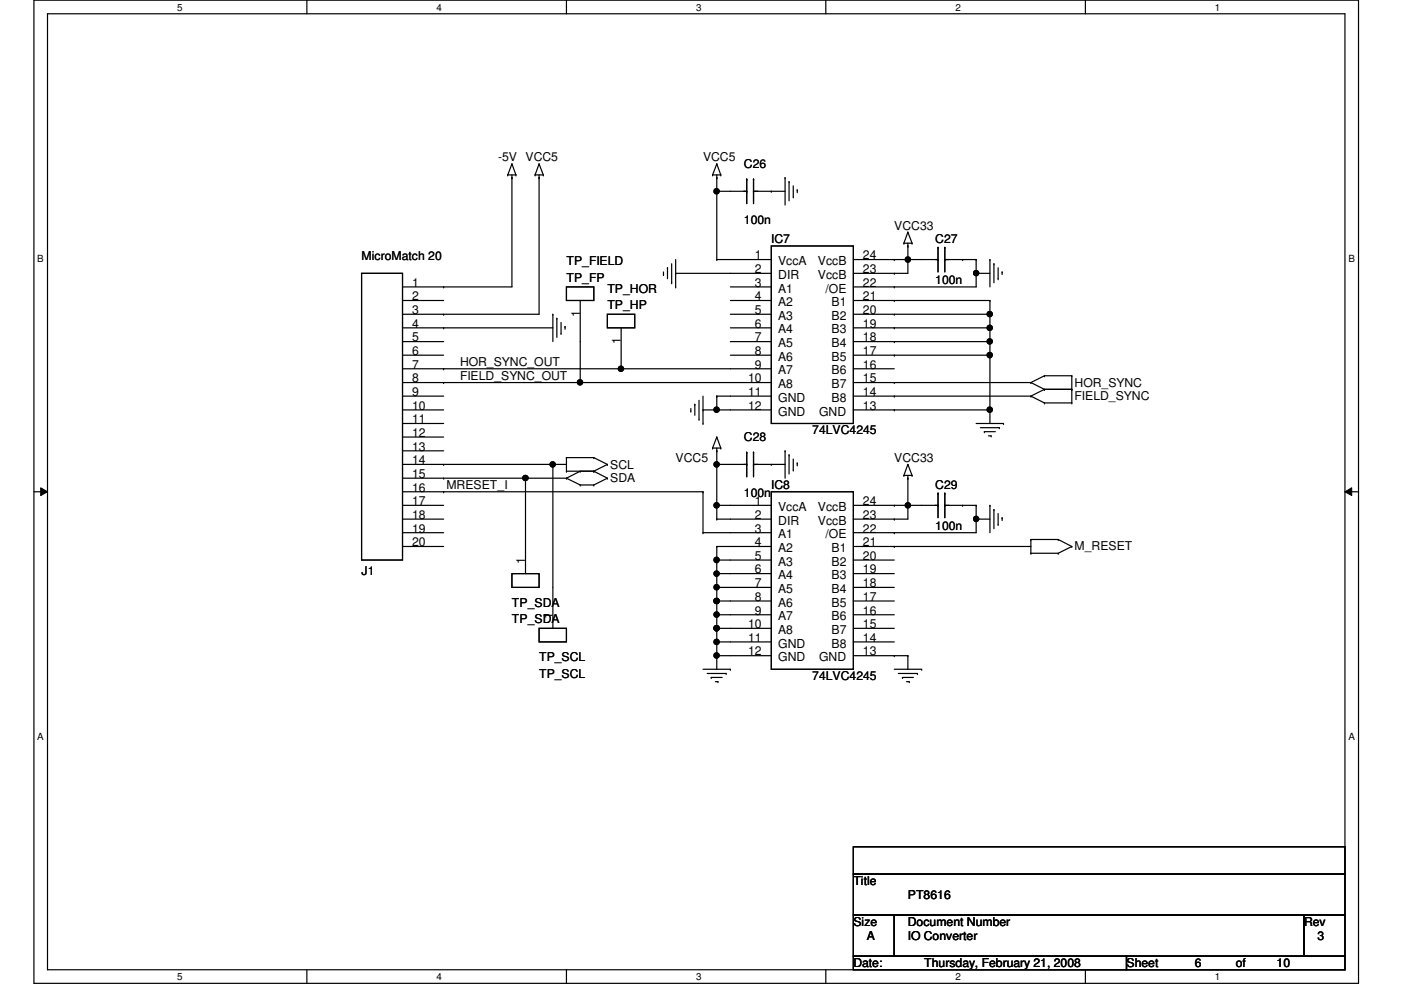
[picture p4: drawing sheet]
<svg xmlns="http://www.w3.org/2000/svg" width="297mm" height="210mm" viewBox="0 0 297 210" stroke-linecap="round" stroke-linejoin="round" font-family="sans-serif">
<path d="M7.2 0h280.8v208.5h-280.8zM10.1 2.9h275.1v202.7h-275.1z" fill="none" stroke="#000" stroke-width=".25"/>
<g fill="#fff">
<path d="M37.5 .3h1.2v2.4h-1.2z"/>
<path d="M37.5 205.9h1.2v2.3h-1.2z"/>
</g>
<path d="M65.1 0v2.9M65.1 205.6v2.9" fill="none" stroke="#000" stroke-width=".25"/>
<g fill="#fff">
<path d="M92.5 .3h1.2v2.4h-1.2z"/>
<path d="M92.5 205.9h1.2v2.3h-1.2z"/>
</g>
<path d="M120.1 0v2.9M120.1 205.6v2.9" fill="none" stroke="#000" stroke-width=".25"/>
<g fill="#fff">
<path d="M147.6 .3h1.1v2.4h-1.1z"/>
<path d="M147.6 205.9h1.1v2.3h-1.1z"/>
</g>
<path d="M175.1 0v2.9M175.1 205.6v2.9" fill="none" stroke="#000" stroke-width=".25"/>
<g fill="#fff">
<path d="M202.6 .3h1.1v2.4h-1.1z"/>
<path d="M202.6 205.9h1.1v2.3h-1.1z"/>
</g>
<path d="M230.1 0v2.9M230.1 205.6v2.9" fill="none" stroke="#000" stroke-width=".25"/>
<g fill="#fff">
<path d="M257.6 .3h1.1v2.4h-1.1z"/>
<path d="M257.6 205.9h1.1v2.3h-1.1z"/>
<path d="M7.9 53.6h1.4v2.3h-1.4z"/>
<path d="M285.9 53.6h1.3v2.3h-1.3z"/>
<path d="M7.9 154.9h1.4v2.4h-1.4z"/>
<path d="M285.9 154.9h1.3v2.4h-1.3z"/>
</g>
<g fill="none" stroke="#000" stroke-width=".25">
<path d="M107.6 37.1h.1M107.6 37.1h1.8M108.5 37.7h.1M108.5 34.8h.1M108.5 37.1v23.7h-23.2M108.5 34.8l-.9 2.3M108.5 34.8l.9 2.3M109.4 37.1h.1M113.4 37.1h.1M113.4 37.1h1.8M114.3 37.7h.1M114.3 34.8h.1"/>
<path d="M114.3 37.1v29.5h-29M114.3 34.8l-.9 2.3M114.3 34.8l.9 2.3M115.2 37.1h.1M151.1 37.1h.1M151.1 37.1h1.7M152 37.7h.1M152 34.8h.1M152 37.1v17.9M152 34.8l-.9 2.3M152 34.8l.8 2.3M152.8 37.1h.1"/>
<path d="M158.3 38h.1M158.3 38v5.2M159.8 38h.1M159.8 38v5.2M166.5 37.7h.1M166.5 37.7v5.8M167.3 38.5h.1M167.3 38.5v4.1M168.2 39.4v2.3M76.7 58h8.6v60.7h-8.6zM140.7 58.2h.1M140.7 57.7v.5"/>
<path d="M141.5 56.8h.1M141.5 56.8v2.3M142.4 59.9h.1M142.4 55.9v4M143.3 58h.1M143.3 58h20.2M143.3 55v5.8M152 40.6h.1M152 55h.1M152 55h11.5M152 40.6h6.3M158.3 40.6h.1"/>
<path d="M159.8 40.6h.1M159.8 40.6h6.7M163.5 52.2h17.4v37.6h-17.4zM163.5 40.6h.1M168.2 41.7h.1M169 40.3h.1M169 40.3v.6M180.9 55h18M189.6 55h.1M189.6 58h.1M191.6 51.6h.1M191.6 51.6h1.8"/>
<path d="M192.5 55h.1M192.5 52.2h.1M192.5 49.2h.1M192.5 51.6v6.4h-11.6M192.5 49.2l-.9 2.4M192.5 49.2l.9 2.4M193.4 51.6h.1M198.9 55h.1M198.9 52.5h.1M198.9 52.5v5.2M200.3 52.5h.1M200.3 55h.1"/>
<path d="M200.3 55h6.7M200.3 52.5v5.2M204.1 55h.1M207 58h.1M207 55h.1M207 55v5.8h-26.1M207 58h2.9M209.9 55h.1M209.9 55v5.8M210.7 55.9h.1M210.7 55.9v4M211.6 59.1h.1"/>
<path d="M211.6 56.8v2.3M212.5 57.7h.1M212.5 57.7v.5M85.3 63.7h8.8M85.3 72.4h8.8M85.3 75.3h8.8M85.3 69.5h31.9M85.3 78.2h78.2M94.1 60.8h.1M94.1 69.5h.1M94.1 66.6h.1M94.1 78.2h.1"/>
<path d="M117.2 66.6h.1M117.2 66.6v5.8M118.1 67.5h.1M118.1 67.5v4M119 70.7h.1M119 68.4v2.3M119.8 69.2h.1M119.8 69.2v.6M120.1 60.8h5.8v2.9h-5.8zM123 63.7v17.4M128.8 66.6h5.8v2.9h-5.8zM131.7 78.2h.1"/>
<path d="M131.7 69.5v8.7M143.3 60.8h.1M154.9 63.7h8.6M154.9 72.4h8.6M154.9 66.6h8.6M154.9 75.3h8.6M154.9 69.5h8.6M154.9 60.8h8.6M180.9 63.7h29M180.9 72.4h29M180.9 66.6h29M180.9 75.3h29"/>
<path d="M180.9 69.5h29M180.9 78.2h8.7M189.6 63.7h.1M189.6 72.4h.1M189.6 66.6h.1M189.6 75.3h.1M189.6 69.5h.1M189.6 60.8h.1M209.9 72.4h.1M209.9 63.7h.1M209.9 66.6h.1M209.9 69.5h.1"/>
<path d="M209.9 75.3h.1M209.9 63.7v26.1M221.4 79.7h.1M221.4 79.7l-2.8 1.4M221.4 79.7h5.8M227.2 79.7h.1M227.2 79.7v5.7M85.3 84h8.8M85.3 86.9h8.8M85.3 98.5h34.8M85.3 81.1h78.2M85.3 89.8h8.8"/>
<path d="M85.3 92.7h8.8M85.3 95.6h8.8M94.1 81.1h.1M94.1 98.5h.1M117.2 98.5h.1M117.2 98.5v34.7M120.1 99.9h.1M120.1 97h.1M120.1 99.9h5.8M120.1 97h5.8M120.1 97v2.9M123 81.1h.1"/>
<path d="M123 99.9h.1M123 99.9l-2.9 1.5M125.9 99.9h.1M125.9 97h.1M125.9 99.9l2.9 1.5M125.9 97l2.9 1.5M128.8 98.5h.1M128.8 98.5l-2.9 1.4M146.5 87.2h.1M146.5 86.6v.6M147.3 85.7h.1M147.3 85.7v2.4"/>
<path d="M148.2 88.9h.1M148.2 84.9v4M149.1 86.9h.1M149.1 89.8h.1M149.1 86.9h14.4M149.1 84v5.8M151.1 95h.1M151.1 95h1.7M152 86.9h.1M152 84h.1M152 98.5h.1M152 95.6h.1"/>
<path d="M152 92.7h.1M152 84v2.9M152 95v15.1M152 84h11.5M152 98.5h6.3M152 92.7l-.9 2.3M152 92.7l.8 2.3M152.8 95h.1M158.3 98.5h.1M158.3 95.9h.1M158.3 95.9v5.2M159.8 95.9h.1"/>
<path d="M159.8 98.5h.1M159.8 98.5h6.7M159.8 95.9v5.2M163.5 98.5h.1M166.5 95.6h.1M166.5 95.6v5.8M167.3 96.4h.1M167.3 96.4v4.1M168.2 99.7h.1M168.2 97.3v2.4M169 98.2h.1M169 98.2v.6"/>
<path d="M180.9 84h37.7M180.9 86.9h29M180.9 81.1h37.7M189.6 84h.1M189.6 86.9h.1M189.6 81.1h.1M192.5 98.5h.1M192.5 98.5l-.9 2.3M192.5 98.5l.9 2.3M207 89.8h5.8M207.9 90.7h4M208.7 91.5h.1"/>
<path d="M208.7 91.5h2.3M209.6 92.4h.5M209.9 86.9h.1M210.1 92.4h.1M211.9 90.7h.1M212.8 89.8h.1M218.6 81.1h.1M218.6 84h.1M218.6 81.1l2.8 1.4M218.6 84l2.8 1.4M221.4 82.5h.1M221.4 85.4h.1"/>
<path d="M221.4 82.5h5.8M221.4 82.5l-2.8 1.5M221.4 85.4h5.8M227.2 82.5h.1M227.2 85.4h.1M7.2 104.3h2.9M85.3 104.3h63.8M85.3 110.1h8.8M85.3 101.4h34.8M85.3 112.9h8.8M85.3 115.9h8.8M85.3 107.1h8.8"/>
<path d="M94.1 104.3h.1M94.1 101.4h.1M111.4 101.4h.1M111.4 101.4v20.2M120.1 101.4h.1M120.1 101.4l2.9 1.4M123 102.8h.1M123 102.8h2.9M125.9 102.8h.1M128.8 101.4h.1M128.8 101.4l-2.9 1.4M149.1 104.3h.1"/>
<path d="M149.1 112.9h.1M149.1 104.3v8.6M149.1 112.9h14.4M152 107.1h.1M152 118.7h.1M152 110.1h.1M152 115.9h.1M152 115.9v26M152 118.7h11.5M152 110.1h11.5M152 115.9h11.5M152 107.1h11.5"/>
<path d="M163.5 104.3h17.4v37.6h-17.4zM180.9 118.7h8.7M180.9 115.9h37.7M180.9 107.1h18M189.6 115.9h.1M189.6 107.1h.1M189.6 110.1h.1M189.6 112.9h.1M191.6 100.8h.1M191.6 100.8h1.8M192.5 101.4h.1M192.5 107.1h.1"/>
<path d="M192.5 100.8v9.3h-11.6M193.4 100.8h.1M198.9 107.1h.1M198.9 104.6h.1M198.9 104.6v5.2M200.3 104.6h.1M200.3 107.1h.1M200.3 107.1h6.7M200.3 104.6v5.2M204.1 107.1h.1M207 110.1h.1M207 107.1h.1"/>
<path d="M207 107.1v5.8h-26.1M207 110.1h2.9M209.9 107.1h.1M209.9 107.1v5.8M210.7 108h.1M210.7 108v4.1M211.6 111.2h.1M211.6 108.9v2.3M212.5 109.8h.1M212.5 109.8v.6M218.6 117.3h.1M218.6 114.4h.1"/>
<path d="M218.6 114.4h5.8M218.6 117.3h5.8M218.6 114.4v2.9M224.4 114.4h.1M224.4 117.3h.1M224.4 114.4l2.8 1.5M227.2 115.9h.1M227.2 115.9l-2.8 1.4M285.2 104.3h2.8M108.5 121.6h5.8v2.9h-5.8zM114.3 133.2h5.8v2.9h-5.8zM152 121.6h.1"/>
<path d="M152 139h.1M152 136.1h.1M152 124.5h.1M152 127.4h.1M152 130.3h.1M152 133.2h.1M152 121.6h11.5M152 139h11.5M152 136.1h11.5M152 124.5h11.5M152 127.4h11.5M152 130.3h11.5"/>
<path d="M152 133.2h11.5M180.9 121.6h8.7M180.9 139h11.6M180.9 136.1h8.7M180.9 124.5h8.7M180.9 127.4h8.7M180.9 130.3h8.7M180.9 133.2h8.7M189.6 139h.1M192.5 139h.1M192.5 139v2.9M149.1 141.9h5.8"/>
<path d="M149.9 142.8h4.1M150.8 143.6h.1M150.8 143.6h2.3M151.7 144.5h.5M152.2 144.5h.1M154 142.8h.1M154.9 141.9h.1M189.6 141.9h5.8M190.5 142.8h4M191.3 143.6h.1M191.3 143.6h2.4M192.2 144.5h.6"/>
<path d="M192.8 144.5h.1M194.5 142.8h.1M195.4 141.9h.1M180.9 179.5h104.3v5.8h-104.3zM180.9 185.3h104.3v8.7h-104.3zM180.9 194h8.7v8.7h-8.7zM189.6 194h86.9v8.7h-86.9zM276.5 194h8.7v8.7h-8.7zM180.9 202.7h57.9v2.9h-57.9zM238.8 202.7h46.4v2.9h-46.4z"/>
<circle cx="151.9" cy="40.6" r=".56"/>
<circle cx="192.5" cy="55" r=".56"/>
<circle cx="207" cy="57.9" r=".56"/>
<circle cx="131.6" cy="78.2" r=".56"/>
<circle cx="209.8" cy="75.3" r=".56"/>
<circle cx="209.8" cy="72.4" r=".56"/>
<circle cx="209.8" cy="66.6" r=".56"/>
<circle cx="209.8" cy="69.5" r=".56"/>
<circle cx="117.2" cy="98.5" r=".56"/>
<circle cx="123" cy="81.1" r=".56"/>
<circle cx="151.9" cy="86.9" r=".56"/>
<circle cx="151.9" cy="98.5" r=".56"/>
<circle cx="209.8" cy="86.9" r=".56"/>
<circle cx="111.4" cy="101.4" r=".56"/>
<circle cx="151.9" cy="118.7" r=".56"/>
<circle cx="151.9" cy="107.1" r=".56"/>
<circle cx="192.5" cy="107.1" r=".56"/>
<circle cx="207" cy="110" r=".56"/>
<circle cx="151.9" cy="133.2" r=".56"/>
<circle cx="151.9" cy="121.6" r=".56"/>
<circle cx="151.9" cy="130.3" r=".56"/>
<circle cx="151.9" cy="124.5" r=".56"/>
<circle cx="151.9" cy="136.1" r=".56"/>
<circle cx="151.9" cy="127.4" r=".56"/>
<circle cx="151.9" cy="139" r=".56"/>
</g>
<g fill="#000">
<path d="M8.6 103.4l1.5 .9-1.5 .8zM285.2 104.3l1.4-.9v1.7z"/>
<circle cx="151.9" cy="40.6" r=".56"/>
<circle cx="192.5" cy="55" r=".56"/>
<circle cx="207" cy="57.9" r=".56"/>
<circle cx="131.6" cy="78.2" r=".56"/>
<circle cx="209.8" cy="75.3" r=".56"/>
<circle cx="209.8" cy="72.4" r=".56"/>
<circle cx="209.8" cy="66.6" r=".56"/>
<circle cx="209.8" cy="69.5" r=".56"/>
<circle cx="117.2" cy="98.5" r=".56"/>
<circle cx="123" cy="81.1" r=".56"/>
<circle cx="151.9" cy="86.9" r=".56"/>
<circle cx="151.9" cy="98.5" r=".56"/>
<circle cx="209.8" cy="86.9" r=".56"/>
<circle cx="111.4" cy="101.4" r=".56"/>
<circle cx="151.9" cy="118.7" r=".56"/>
<circle cx="151.9" cy="107.1" r=".56"/>
<circle cx="192.5" cy="107.1" r=".56"/>
<circle cx="207" cy="110" r=".56"/>
<circle cx="151.9" cy="133.2" r=".56"/>
<circle cx="151.9" cy="121.6" r=".56"/>
<circle cx="151.9" cy="130.3" r=".56"/>
<circle cx="151.9" cy="124.5" r=".56"/>
<circle cx="151.9" cy="136.1" r=".56"/>
<circle cx="151.9" cy="127.4" r=".56"/>
<circle cx="151.9" cy="139" r=".56"/>
</g>
<path d="M8.6 103.4l1.5 .9-1.5 .8zM285.2 104.3l1.4-.9v1.7z" fill="none" stroke="#000" stroke-width=".21"/>
<g font-size="2.6">
<text x="105.6" y="34.2">-5V VCC5</text>
<text x="149.1" y="34.2">VCC5</text>
<text x="157.7" y="35.6">C26</text>
<text x="157.7" y="47.5">100n</text>
<text x="163.5" y="51.6">IC7</text>
<text x="189.6" y="48.7">VCC33</text>
<text x="198.3" y="51.6">C27</text>
<text x="76.7" y="55">MicroMatch 20</text>
<text x="120.1" y="56.2">TP_FIELD</text>
<text x="120.1" y="59.7">TP_FP</text>
<text x="160.1" y="55">1</text>
<text x="160.1" y="57.9">2</text>
<text x="165" y="56.2">VccA</text>
<text x="165" y="59.1">DIR</text>
<text x="173.4" y="59.1">VccB</text>
<text x="173.4" y="56.2">VccB</text>
<text x="183" y="57.9">23</text>
<text x="183" y="55">24</text>
<text x="87.4" y="60.8">1</text>
<text x="87.4" y="63.7">2</text>
<text x="128.8" y="62">TP_HOR</text>
<text x="128.8" y="65.5">TP_HP</text>
<text x="160.1" y="60.8">3</text>
<text x="160.1" y="63.7">4</text>
<text x="165" y="62">A1</text>
<text x="165" y="64.9">A2</text>
<text x="175" y="62">/OE</text>
<text x="176.3" y="64.9">B1</text>
<text x="183" y="63.7">21</text>
<text x="183" y="60.8">22</text>
<text x="198.3" y="60.3">100n</text>
<text x="87.4" y="66.6">3</text>
<text x="87.4" y="69.5">4</text>
<text x="123" y="67.2" transform="rotate(-90 123 67.2)">1</text>
<text x="160.1" y="66.6">5</text>
<text x="160.1" y="69.5">6</text>
<text x="165" y="67.8">A3</text>
<text x="165" y="70.7">A4</text>
<text x="176.3" y="70.7">B3</text>
<text x="176.3" y="67.8">B2</text>
<text x="183" y="69.5">19</text>
<text x="183" y="66.6">20</text>
<text x="87.4" y="72.4">5</text>
<text x="87.4" y="75.3">6</text>
<text x="97.5" y="77.6">HOR_SYNC_OUT</text>
<text x="131.7" y="73" transform="rotate(-90 131.7 73)">1</text>
<text x="160.1" y="72.4">7</text>
<text x="160.1" y="75.3">8</text>
<text x="165" y="73.6">A5</text>
<text x="165" y="76.5">A6</text>
<text x="176.3" y="76.5">B5</text>
<text x="176.3" y="73.6">B4</text>
<text x="183" y="75.3">17</text>
<text x="183" y="72.4">18</text>
<text x="87.4" y="78.1">7</text>
<text x="87.4" y="81.1">8</text>
<text x="87.4" y="83.9">9</text>
<text x="97.5" y="80.5">FIELD_SYNC_OUT</text>
<text x="158.6" y="81.1">10</text>
<text x="158.6" y="83.9">11</text>
<text x="160.1" y="78.1">9</text>
<text x="165" y="79.4">A7</text>
<text x="165" y="82.3">A8</text>
<text x="176.3" y="82.3">B7</text>
<text x="176.3" y="79.4">B6</text>
<text x="183" y="83.9">14</text>
<text x="183" y="81.1">15</text>
<text x="183" y="78.1">16</text>
<text x="227.8" y="82">HOR_SYNC</text>
<text x="87.4" y="86.9">10</text>
<text x="87.4" y="89.7">11</text>
<text x="158.6" y="86.9">12</text>
<text x="165" y="85.2">GND</text>
<text x="165" y="88.1">GND</text>
<text x="173.6" y="88.1">GND</text>
<text x="176.3" y="85.2">B8</text>
<text x="183" y="86.9">13</text>
<text x="227.8" y="84.9">FIELD_SYNC</text>
<text x="87.4" y="92.6">12</text>
<text x="87.4" y="95.5">13</text>
<text x="157.7" y="93.6">C28</text>
<text x="172.2" y="92.1">74LVC4245</text>
<text x="87.4" y="98.4">14</text>
<text x="87.4" y="101.3">15</text>
<text x="129.4" y="99.4">SCL</text>
<text x="143.3" y="97.9">VCC5</text>
<text x="189.6" y="97.9">VCC33</text>
<text x="87.4" y="104.2">16</text>
<text x="87.4" y="107.1">17</text>
<text x="94.7" y="103.7">MRESET_I</text>
<text x="129.4" y="102.2">SDA</text>
<text x="157.7" y="105.5">100n</text>
<text x="160.1" y="107.1">1</text>
<text x="163.5" y="103.7">IC8</text>
<text x="183" y="107.1">24</text>
<text x="198.3" y="103.7">C29</text>
<text x="87.4" y="110">18</text>
<text x="87.4" y="112.9">19</text>
<text x="160.1" y="110">2</text>
<text x="160.1" y="112.9">3</text>
<text x="165" y="108.3">VccA</text>
<text x="165" y="111.3">DIR</text>
<text x="173.4" y="111.3">VccB</text>
<text x="173.4" y="108.3">VccB</text>
<text x="183" y="110">23</text>
<text x="183" y="112.9">22</text>
<text x="198.3" y="112.4">100n</text>
<text x="87.4" y="115.8">20</text>
<text x="111.4" y="119.6" transform="rotate(-90 111.4 119.6)">1</text>
<text x="160.1" y="115.8">4</text>
<text x="160.1" y="118.7">5</text>
<text x="165" y="114.1">A1</text>
<text x="165" y="117.1">A2</text>
<text x="165" y="119.9">A3</text>
<text x="175" y="114.1">/OE</text>
<text x="176.3" y="119.9">B2</text>
<text x="176.3" y="117.1">B1</text>
<text x="183" y="118.7">20</text>
<text x="183" y="115.8">21</text>
<text x="227.8" y="116.7">M_RESET</text>
<text x="76.7" y="122">J1</text>
<text x="160.1" y="121.6">6</text>
<text x="160.1" y="124.5">7</text>
<text x="165" y="122.8">A4</text>
<text x="165" y="125.7">A5</text>
<text x="176.3" y="125.7">B4</text>
<text x="176.3" y="122.8">B3</text>
<text x="183" y="124.5">18</text>
<text x="183" y="121.6">19</text>
<text x="108.5" y="128.6">TP_SDA</text>
<text x="117.2" y="131.2" transform="rotate(-90 117.2 131.2)">1</text>
<text x="160.1" y="127.4">8</text>
<text x="160.1" y="130.3">9</text>
<text x="165" y="128.6">A6</text>
<text x="165" y="131.5">A7</text>
<text x="176.3" y="131.5">B6</text>
<text x="176.3" y="128.6">B5</text>
<text x="183" y="130.3">16</text>
<text x="183" y="127.4">17</text>
<text x="108.5" y="132.1">TP_SDA</text>
<text x="158.6" y="133.2">10</text>
<text x="158.6" y="136.1">11</text>
<text x="165" y="134.4">A8</text>
<text x="165" y="137.3">GND</text>
<text x="176.3" y="137.3">B8</text>
<text x="176.3" y="134.4">B7</text>
<text x="183" y="136.1">14</text>
<text x="183" y="133.2">15</text>
<text x="114.3" y="140.2">TP_SCL</text>
<text x="114.3" y="143.7">TP_SCL</text>
<text x="158.6" y="139">12</text>
<text x="165" y="140.2">GND</text>
<text x="173.6" y="140.2">GND</text>
<text x="183" y="139">13</text>
<text x="172.2" y="144.2">74LVC4245</text>
<text x="180.9" y="187.7">Title</text>
<text x="192.5" y="190.6">PT8616</text>
<text x="180.9" y="196.3">Size</text>
<text x="192.5" y="196.3">Document Number</text>
<text x="276.5" y="196.3">Rev</text>
<text x="183.8" y="199.3">A</text>
<text x="192.5" y="199.3">IO Converter</text>
<text x="279.4" y="199.3">3</text>
<text x="180.9" y="205.1">Date:</text>
<text x="196" y="205.1">Thursday, February 21, 2008</text>
<text x="238.8" y="205.1">Sheet</text>
<text x="253.3" y="205.1">6</text>
<text x="262" y="205.1">of</text>
<text x="270.7" y="205.1">10</text>
</g>
<g font-size="2.1">
<text x="37.5" y="2.2">5</text>
<text x="92.5" y="2.2">4</text>
<text x="147.6" y="2.2">3</text>
<text x="202.6" y="2.2">2</text>
<text x="257.6" y="2.2">1</text>
<text x="7.9" y="55.5">B</text>
<text x="285.9" y="55.5">B</text>
<text x="7.9" y="156.8">A</text>
<text x="285.9" y="156.8">A</text>
<text x="37.5" y="207.8">5</text>
<text x="92.5" y="207.8">4</text>
<text x="147.6" y="207.8">3</text>
<text x="202.6" y="207.8">2</text>
<text x="257.6" y="207.8">1</text>
</g>
</svg>
